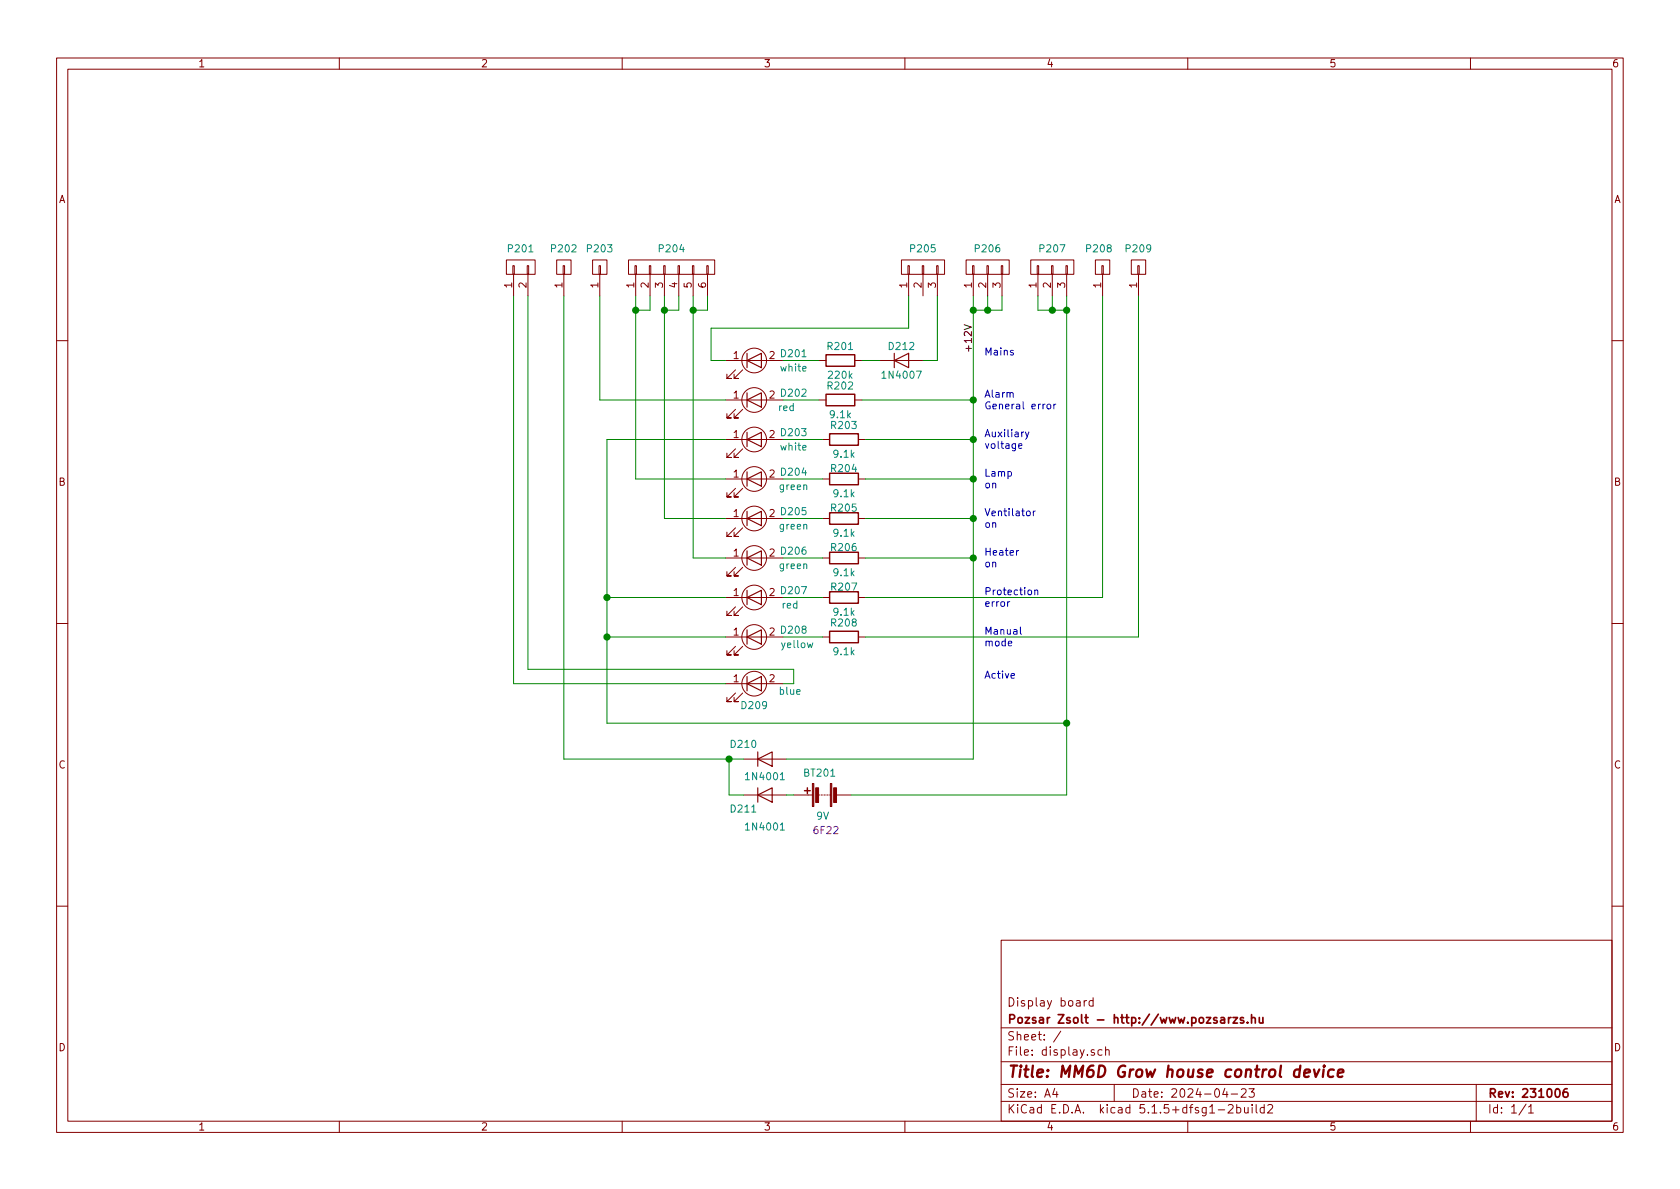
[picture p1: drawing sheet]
<svg xmlns="http://www.w3.org/2000/svg" width="297mm" height="210mm" viewBox="0 0 297 210" stroke-linecap="round" stroke-linejoin="round" font-family="sans-serif">
<g fill="none" stroke="#840000" stroke-width=".18">
<path d="M10 10.3h277v189.9h-277zM12 12.2h273v186.1h-273zM60 10.3v1.9M110 10.3v1.9M160 10.3v1.9M210 10.3v1.9M260 10.3v1.9M89.5 46h5.1v2.5h-5.1zM90.7 47h.2v1.5h-.2zM90.8 48.5v3.8M93.2 47h.3v1.5h-.3zM93.3 48.5v3.8"/>
<path d="M98.4 46h2.6v2.5h-2.6zM99.6 47h.2v1.5h-.2zM99.7 48.5v3.8M104.8 46h2.5v2.5h-2.5zM105.9 47h.3v1.5h-.3zM106 48.5v3.8M111.1 46h15.3v2.5h-15.3zM112.3 47h.2v1.5h-.2zM112.4 48.5v3.8M114.8 47h.3v1.5h-.3zM114.9 48.5v3.8M117.3 47h.3v1.5h-.3z"/>
<path d="M117.5 48.5v3.8M119.9 47h.2v1.5h-.2zM120 48.5v3.8M122.4 47h.3v1.5h-.3zM122.6 48.5v3.8M125 47h.2v1.5h-.2zM125.1 48.5v3.8M159.4 46h7.6v2.5h-7.6zM160.5 47h.3v1.5h-.3zM160.7 48.5v3.8M163.1 47h.2v1.5h-.2zM163.2 48.5v3.8"/>
<path d="M165.6 47h.3v1.5h-.3zM165.7 48.5v3.8M170.8 46h7.6v2.5h-7.6zM172 47h.2v1.5h-.2zM172.1 48.5v3.8M174.5 47h.3v1.5h-.3zM174.6 48.5v3.8M177 47h.3v1.5h-.3zM177.2 48.5v3.8M182.2 46h7.7v2.5h-7.7zM183.4 47h.2v1.5h-.2zM183.5 48.5v3.8"/>
<path d="M185.9 47h.3v1.5h-.3zM186.1 48.5v3.8M188.5 47h.2v1.5h-.2zM188.6 48.5v3.8M193.7 46h2.5v2.5h-2.5zM194.8 47h.3v1.5h-.3zM194.9 48.5v3.8M200 46h2.6v2.5h-2.6zM201.2 47h.2v1.5h-.2zM201.3 48.5v3.8M10 60.2h2M128.3 70.7h10.1"/>
<path d="M128.3 63.7h10.1M128.3 77.7h10.1M130 72.4l-1.5 1.5h.8h-.8v-.8M130 65.4l-1.5 1.5h.8h-.8v-.7M130 79.4l-1.5 1.5h.8h-.8v-.8M131.3 72.4l-1.5 1.5h.8h-.8v-.8M131.3 65.4l-1.5 1.5h.8h-.8v-.7M131.3 79.4l-1.5 1.5h.8h-.8v-.8M144.8 70.7h1.2M144.8 63.7h1.2M145.4 77.7h1.3M151.1 70.7h1.3"/>
<path d="M151.1 63.7h1.3M151.8 77.7h1.2M155.6 63.7h7.6M285 60.2h2M128.3 98.7h10.1M128.3 91.7h10.1M128.3 84.7h10.1M130 93.3l-1.5 1.6h.8h-.8v-.8M130 86.4l-1.5 1.5h.8h-.8v-.8M131.3 93.3l-1.5 1.6h.8h-.8v-.8M131.3 86.4l-1.5 1.5h.8h-.8v-.8M145.4 98.7h1.3"/>
<path d="M145.4 91.7h1.3M145.4 84.7h1.3M151.8 98.7h1.2M151.8 91.7h1.2M151.8 84.7h1.2M10 110.3h2M128.3 112.6h10.1M128.3 105.7h10.1M130 100.3l-1.5 1.5h.8h-.8v-.7M130 114.3l-1.5 1.5h.8h-.8v-.7M130 107.3l-1.5 1.5h.8h-.8v-.7M131.3 100.3l-1.5 1.5h.8h-.8v-.7"/>
<path d="M131.3 114.3l-1.5 1.5h.8h-.8v-.7M131.3 107.3l-1.5 1.5h.8h-.8v-.7M145.4 112.6h1.3M145.4 105.7h1.3M151.8 112.6h1.2M151.8 105.7h1.2M285 110.3h2M128.3 120.9h10.1M130 122.5l-1.5 1.6h.8h-.8v-.8M131.3 122.5l-1.5 1.6h.8h-.8v-.8M131.4 134.2h7.7M131.4 140.6h7.7"/>
<path d="M140.3 140.6h3.3M144.7 140.6h.2M145.2 140.6h.2M145.7 140.6h.2M146.2 140.6h.2M146.7 140.6h.2M148 140.6h2.5M10 160.2h2M177 166.3h108v32h-108zM191.7 176.9v1M192.1 176.9l-.4 .3M193.3 177l-.5-.1-.2 .3 .1 .6h.6"/>
<path d="M193.3 176.4v1.5M285 160.2h2M60 198.3v1.9M110 198.3v1.9M160 198.3v1.9M177 194.8h108M177 191.8h108M177 187.8h108M177 181.8h108M186.5 192.5l-.4 1h1M186.8 193v1M187.6 182.3l-1.3 2"/>
<path d="M193.5 185.7l-.4-.1-.2 .2 .1 .2 .5 .2v.3h-.6M194.8 185.7l-.4-.1-.3 .3 .1 .6 .2 .1 .4-.1M195.5 185.7l.2-.1 .4 .1v.9M195.5 185.1v1.5M197 191.8v3M210 198.3v1.9M215.4 196.3h1.1M216.6 192.5l-.4 1h.9M216.9 193v1M217.2 195.5l.2-.2h.4l.2 .5-.9 1h.9M217.7 193.5h1.1M218.7 195.9l.4-.1 .3 .3-.1 .6h-.6"/>
<path d="M218.7 195.3v1.5M219.5 192.7l.2-.2h.3l.3 .2v.3v.2l-.9 .8h.9M220 195.8l.1 .9 .3 .1 .3-.1M220.7 195.8v1M220.8 192.5h1l-.5 .6 .4 .1v.7l-.2 .1-.7-.1M221.4 195.3v.2M221.4 195.8v1M222.1 195.3v1.3l.2 .2M223.5 195.9l-.4-.1-.3 .3 .1 .6 .2 .1 .4-.1M223.5 195.3v1.5M224.2 195.5l.2-.2h.3l.3 .5-.9 1h.9M260 198.3v1.9"/>
<path d="M261 191.8v6.5M269.8 195.2l-1.2 2M270.3 195.8l.4-.5v1.5M270.3 196.8h.8"/>
<circle cx="133.3" cy="77.7" r="2.18"/>
<circle cx="133.3" cy="70.7" r="2.18"/>
<circle cx="133.3" cy="63.7" r="2.18"/>
<circle cx="133.3" cy="98.7" r="2.18"/>
<circle cx="133.3" cy="91.7" r="2.18"/>
<circle cx="133.3" cy="84.7" r="2.18"/>
<circle cx="133.3" cy="105.7" r="2.18"/>
<circle cx="133.3" cy="112.6" r="2.18"/>
<circle cx="133.3" cy="120.9" r="2.18"/>
</g>
<g fill="none" stroke="#840000" stroke-width=".3">
<path d="M217.2 179.9v1M217.7 179.9l-.5 .3M218 179.9h.8l-.8 1h.8M221.3 179.4v1.5M222.7 179.9v.9l.4 .1 .2-.1M223.3 179.9v1M215.9 180h.5l.1 .9M216.5 180.3l-.5 .1a.29 .29 0 0 0-.2 .2 .29 .29 0 0 0 .2 .3l.5-.1M219.9 180l-.4-.1-.2 .2 .1 .3 .5 .1v.3h-.6M220.6 180.8v.1M221.3 180.1l.1-.1a.37 .37 0 0 1 .5 .1v.8M275.1 192.7l.2-.2a.8 .8 0 0 1 .5 .8 .8 .8 0 0 1-.5 .7l-.2-.1-.1-.4z"/>
<path d="M277.1 192.5a.59 .59 0 0 0-.7 .7l.1 .7 .2 .1 .5-.1v-.5l-.1-.2-.4-.1-.3 .3"/>
</g>
<path d="M230.6 189.8l1-.2-.1-.4-.5-.1-.3 .3-.1 .9 .2 .1 .6-.1M232.3 189.1l.3 1.3 .7-1.3M234 189.1l-.1 1.3M234.1 188.4l-.1 .1 .1 .1v-.2v.2M235.8 189.2a.68 .68 0 0 0-1 .3v.8l.3 .1 .6-.1M236.6 189.8l.9-.2v-.4h-.8l-.2 1 .3 .2 .5-.1" fill="none" stroke="#840000" stroke-width=".41"/>
<path d="M146 69.7h5.1v2h-5.1zM146 62.7h5.1v2.1h-5.1zM146.7 76.7h5.1v2h-5.1zM146.7 97.7h5.1v2h-5.1zM146.7 90.7h5.1v2h-5.1zM146.7 83.7h5.1v2h-5.1zM146.7 111.6h5.1v2.1h-5.1zM146.7 104.6h5.1v2.1h-5.1zM142.2 139.8h1.1M142.7 139.3v1" fill="none" stroke="#840000" stroke-width=".25"/>
<g fill="none" stroke="#840000" stroke-width=".2">
<path d="M132.1 70.7l2.5-1.2v2.5zM132.1 63.7l2.5-1.2v2.5zM132.1 77.7l2.5-1.3v2.6zM132.1 62.5v2.5M132.1 69.5v2.5M132.1 76.4v2.6M158.1 63.7l2.6-1.2v2.5zM158.1 62.5v2.5M132.1 98.7l2.5-1.3v2.5zM132.1 91.7l2.5-1.3v2.6zM132.1 84.7l2.5-1.3v2.6zM132.1 83.4v2.6"/>
<path d="M132.1 90.4v2.6M132.1 97.4v2.5M132.1 112.6l2.5-1.2v2.5zM132.1 105.7l2.5-1.3v2.5zM132.1 104.4v2.5M132.1 111.4v2.5M132.1 119.6v2.6M132.1 120.9l2.5-1.3v2.6zM134 134.2l2.5-1.2v2.5zM134 133v2.5M134 139.3v2.6M134 140.6l2.5-1.3v2.6z"/>
</g>
<g fill="#840000" stroke="#840000" stroke-width=".18">
<path d="M146.8 138.6h.3v4h-.3z"/>
<path d="M143.6 138.6h.3v4h-.3z"/>
<path d="M147.4 139.3h.5v2.6h-.5z"/>
<path d="M144.2 139.3h.5v2.6h-.5z"/>
</g>
<path d="M138 137.9h.7M138 146.8h.7" fill="none" stroke="#008484" stroke-width=".18"/>
<g fill="none" stroke="#008400" stroke-width=".18">
<path d="M90.8 52.3v68.6h37.5M93.3 52.3v66.1h47v2.5h-1.9M99.7 52.3v81.9h31.7M106 52.3v18.4h22.3M112.4 52.3v32.4h15.9M114.9 52.3v2.6h-2.5M117.5 52.3v39.4h10.8M120 52.3v2.6h-2.5M122.6 52.3v46.4h5.7M125.1 52.3v2.6h-2.5M160.7 52.3v5.7h-35v5.7h2.6M165.7 52.3v11.4h-2.5"/>
<path d="M172.1 52.3v81.9h-33M174.6 52.3v2.6M177.2 52.3v2.6h-5.1M183.5 52.3v2.6h5.1M186.1 52.3v2.6M188.6 52.3v88.3h-38.1M194.9 52.3v53.4h-41.9M201.3 52.3v60.3h-48.3M128.3 77.7h-21v50.2h81.3M138.4 63.7h6.4M138.4 77.7h7M138.4 70.7h6.4"/>
<path d="M152.4 63.7h3.2M152.4 70.7h19.7M153 77.7h19.1M138.4 98.7h7M138.4 91.7h7M138.4 84.7h7M153 98.7h19.1M153 91.7h19.1M153 84.7h19.1M107.3 105.7h21M107.3 112.6h21M138.4 105.7h7"/>
<path d="M138.4 112.6h7M128.9 134.2v6.4h2.5M139.1 140.6h1.2"/>
</g>
<path d="M170.5 57.4l1.3 .5-1.3 .4" fill="none" stroke="#000" stroke-width=".18"/>
<g fill="none" stroke="#0000c2" stroke-width=".18">
<path d="M178.6 69.6l.2-.2 .3 .1v.8M180.1 78.9l.6-.1-.1-.3h-.3l-.2 .1 .1 .6h.4M181.3 76.4l.3 .8M181.9 76.4l-.4 1.1-.2 .2M185.2 71.5h.3l.2 .1v.7h-.3l-.3-.2zM186.3 71.5v.8M186.7 71.5l-.4 .2M180.1 97.4l-.4 .2M181.6 90.4h.3l.3 .2-.2 .6h-.3l-.2-.2zM182.7 90.4v.8M183.1 90.4l-.4 .2M178.5 106.4l-.3 .2"/>
<path d="M178.8 119.5l.6-.1-.1-.3h-.4l-.1 .2v.6h.5M180.4 110.9v1.1l.2 .2M183 104.5l.1-.2 .3 .1 .1 .8M183 104.3v.9"/>
</g>
<g fill="#008400" stroke="#008400" stroke-width=".25">
<circle cx="117.5" cy="54.9" r=".51"/>
<circle cx="112.4" cy="54.9" r=".51"/>
<circle cx="128.9" cy="134.2" r=".51"/>
<circle cx="122.6" cy="54.9" r=".51"/>
<circle cx="172.1" cy="91.7" r=".51"/>
<circle cx="172.1" cy="70.7" r=".51"/>
<circle cx="188.6" cy="127.9" r=".51"/>
<circle cx="174.6" cy="54.9" r=".51"/>
<circle cx="107.3" cy="105.7" r=".51"/>
<circle cx="172.1" cy="77.7" r=".51"/>
<circle cx="172.1" cy="98.7" r=".51"/>
<circle cx="186.1" cy="54.9" r=".51"/>
<circle cx="172.1" cy="54.9" r=".51"/>
<circle cx="172.1" cy="84.7" r=".51"/>
<circle cx="107.3" cy="112.6" r=".51"/>
<circle cx="188.6" cy="54.9" r=".51"/>
</g>
<text font-size="2.8" fill="#840000" x="178" y="190.5">Title: MM6D Grow house control device</text>
<g font-size="2.1" fill="#840000">
<text x="178" y="178">Display board</text>
<text x="178" y="184">Sheet: /</text>
<text x="178" y="181">Pozsar Zsolt - http://www.pozsarzs.hu</text>
<text x="178" y="186.7">File: display.sch</text>
<text x="178" y="196.9">KiCad E.D.A. kicad 5.1.5+dfsg1-2build2</text>
<text x="178" y="194.1">Size: A4</text>
<text x="200" y="194.1">Date: 2024-04-23</text>
<text x="263" y="194.1">Rev: 231006</text>
<text x="263" y="196.9">Id: 1/1</text>
</g>
<g font-size="1.8" fill="#840000">
<text x="35" y="11.9">1</text>
<text x="85" y="11.9">2</text>
<text x="135" y="11.9">3</text>
<text x="185" y="11.9">4</text>
<text x="235" y="11.9">5</text>
<text x="285" y="11.9">6</text>
<text x="10.4" y="35.9">A</text>
<text x="285.4" y="35.9">A</text>
<text x="90.6" y="50.9" transform="rotate(-90 90.6 50.9)">1</text>
<text x="93.1" y="50.9" transform="rotate(-90 93.1 50.9)">2</text>
<text x="99.4" y="50.9" transform="rotate(-90 99.4 50.9)">1</text>
<text x="105.8" y="50.9" transform="rotate(-90 105.8 50.9)">1</text>
<text x="112.1" y="50.9" transform="rotate(-90 112.1 50.9)">1</text>
<text x="114.7" y="50.9" transform="rotate(-90 114.7 50.9)">2</text>
<text x="117.2" y="50.9" transform="rotate(-90 117.2 50.9)">3</text>
<text x="119.8" y="50.9" transform="rotate(-90 119.8 50.9)">4</text>
<text x="122.3" y="50.9" transform="rotate(-90 122.3 50.9)">5</text>
<text x="124.8" y="50.9" transform="rotate(-90 124.8 50.9)">6</text>
<text x="160.4" y="50.9" transform="rotate(-90 160.4 50.9)">1</text>
<text x="162.9" y="50.9" transform="rotate(-90 162.9 50.9)">2</text>
<text x="165.5" y="50.9" transform="rotate(-90 165.5 50.9)">3</text>
<text x="171.8" y="50.9" transform="rotate(-90 171.8 50.9)">1</text>
<text x="174.4" y="50.9" transform="rotate(-90 174.4 50.9)">2</text>
<text x="176.9" y="50.9" transform="rotate(-90 176.9 50.9)">3</text>
<text x="183.3" y="50.9" transform="rotate(-90 183.3 50.9)">1</text>
<text x="185.8" y="50.9" transform="rotate(-90 185.8 50.9)">2</text>
<text x="188.3" y="50.9" transform="rotate(-90 188.3 50.9)">3</text>
<text x="194.7" y="50.9" transform="rotate(-90 194.7 50.9)">1</text>
<text x="201" y="50.9" transform="rotate(-90 201 50.9)">1</text>
<text x="129.7" y="63.5">1</text>
<text x="129.7" y="70.5">1</text>
<text x="129.7" y="77.5">1</text>
<text x="10.4" y="85.9">B</text>
<text x="129.7" y="84.4">1</text>
<text x="285.4" y="85.9">B</text>
<text x="129.7" y="91.4">1</text>
<text x="129.7" y="98.4">1</text>
<text x="129.7" y="105.4">1</text>
<text x="129.7" y="112.4">1</text>
<text x="129.7" y="120.6">1</text>
<text x="136" y="120.6">2</text>
<text x="10.4" y="135.9">C</text>
<text x="285.4" y="135.9">C</text>
<text x="10.4" y="185.9">D</text>
<text x="285.4" y="185.9">D</text>
<text x="35" y="199.9">1</text>
<text x="85" y="199.9">2</text>
<text x="135" y="199.9">3</text>
<text x="185" y="199.9">4</text>
<text x="235" y="199.9">5</text>
<text x="285" y="199.9">6</text>
</g>
<g font-size="1.8" fill="#008484">
<text x="90" y="44.6">P201</text>
<text x="97.6" y="44.6">P202</text>
<text x="104" y="44.6">P203</text>
<text x="116.7" y="44.6">P204</text>
<text x="161.1" y="44.6">P205</text>
<text x="172.5" y="44.6">P206</text>
<text x="184" y="44.6">P207</text>
<text x="192.2" y="44.6">P208</text>
<text x="199.2" y="44.6">P209</text>
<text x="136" y="63.5">2 D201</text>
<text x="138.1" y="65.7">white</text>
<text x="146.5" y="61.9">R201</text>
<text x="157.3" y="61.9">D212</text>
<text x="136" y="70.5">2 D202</text>
<text x="146.5" y="68.9">R202</text>
<text x="146.6" y="67">220k</text>
<text x="156.3" y="67">1N4007</text>
<text x="136" y="77.5">2 D203</text>
<text x="137.7" y="72.7">red</text>
<text x="146.9" y="74">9.1k</text>
<text x="147.1" y="75.9">R203</text>
<text x="138.1" y="79.7">white</text>
<text x="147.1" y="83.5">R204</text>
<text x="147.5" y="80.9">9.1k</text>
<text x="136" y="84.4">2 D204</text>
<text x="137.9" y="86.7">green</text>
<text x="147.5" y="87.9">9.1k</text>
<text x="136" y="91.4">2 D205</text>
<text x="137.9" y="93.6">green</text>
<text x="147.1" y="90.5">R205</text>
<text x="147.5" y="94.9">9.1k</text>
<text x="136" y="98.4">2 D206</text>
<text x="137.9" y="100.6">green</text>
<text x="147.1" y="97.5">R206</text>
<text x="147.5" y="101.9">9.1k</text>
<text x="136" y="105.4">2 D207</text>
<text x="138.3" y="107.6">red</text>
<text x="147.1" y="104.4">R207</text>
<text x="136" y="112.4">2 D208</text>
<text x="147.1" y="110.8">R208</text>
<text x="147.5" y="108.9">9.1k</text>
<text x="138.3" y="114.6">yellow</text>
<text x="147.5" y="115.9">9.1k</text>
<text x="131.2" y="125.4">D209</text>
<text x="137.9" y="122.9">blue</text>
<text x="129.3" y="132.3">D210</text>
<text x="132.2" y="138">1N4001</text>
<text x="142.3" y="137.3">BT201</text>
<text x="129.3" y="143.7">D211</text>
<text x="132.2" y="146.9">1N4001</text>
<text x="144.4" y="145">9V</text>
</g>
<text font-size="1.8" x="171.8" y="62.5" transform="rotate(-90 171.8 62.5)">+12V</text>
<g font-size="1.8" fill="#0000c2">
<text x="174" y="62.9">Mains</text>
<text x="174" y="70.3">Alarm</text>
<text x="174" y="77.3">Auxiliary</text>
<text x="174" y="72.4">General error</text>
<text x="174" y="79.4">voltage</text>
<text x="174" y="84.3">Lamp</text>
<text x="174" y="86.4">on</text>
<text x="174" y="91.3">Ventilator</text>
<text x="174" y="93.3">on</text>
<text x="174" y="98.3">Heater</text>
<text x="174" y="100.3">on</text>
<text x="174" y="105.3">Protection</text>
<text x="174" y="107.3">error</text>
<text x="174" y="112.2">Manual</text>
<text x="174" y="114.3">mode</text>
<text x="174" y="120">Active</text>
</g>
<text font-size="1.8" fill="#840084" x="144" y="147.5">6F22</text>
</svg>
